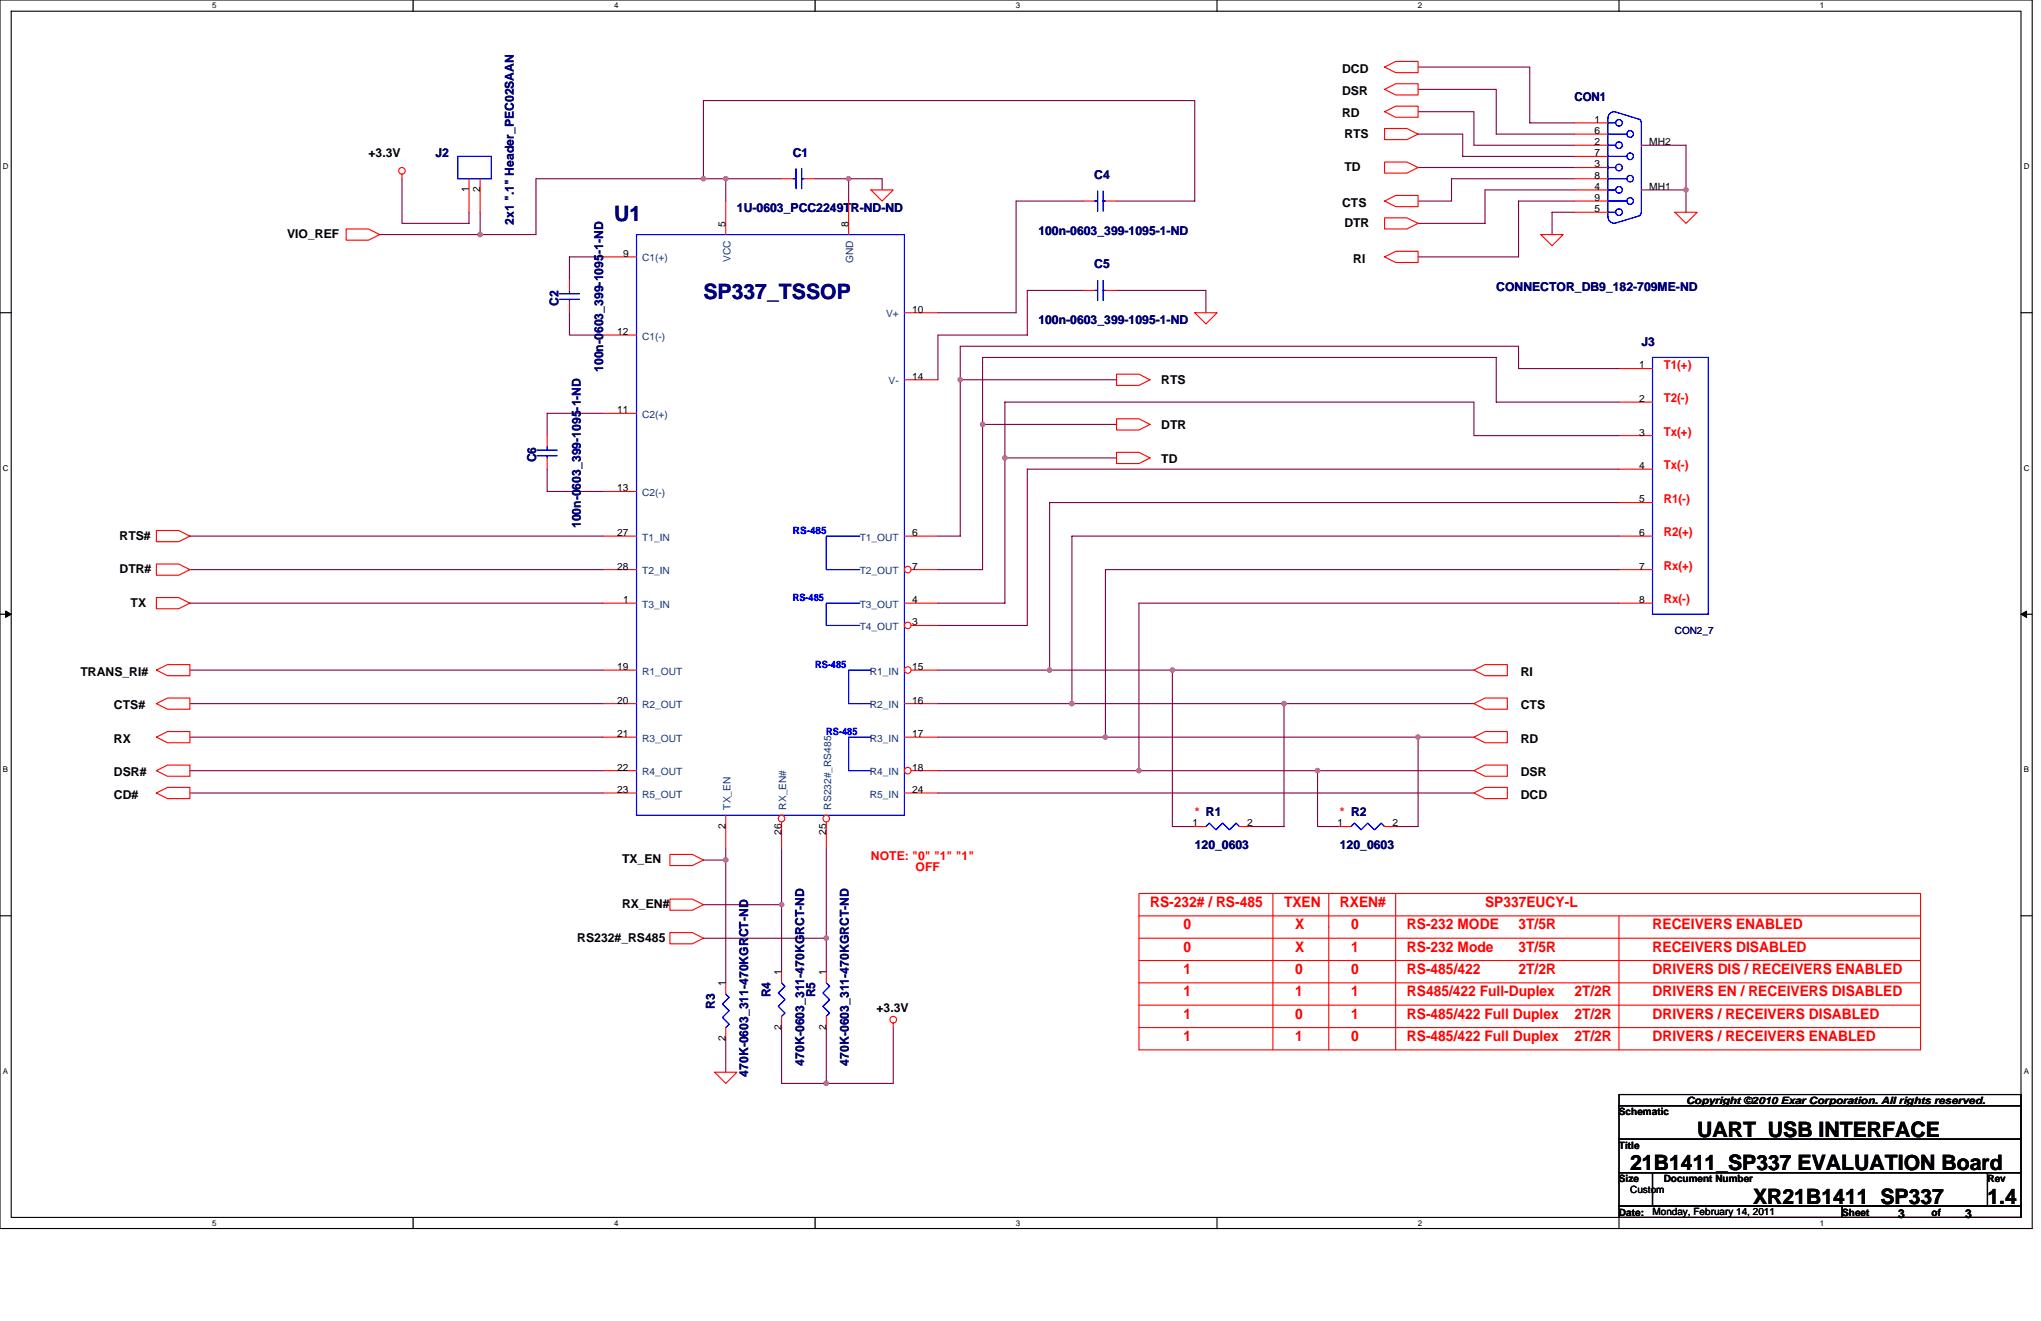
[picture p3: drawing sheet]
<svg xmlns="http://www.w3.org/2000/svg" width="432mm" height="279mm" viewBox="0 0 432 279" stroke-linecap="round" stroke-linejoin="round" font-family="sans-serif">
<path d="M0 0h429.9v259.8h-429.9zM2.4 2.4h425.2v255.1h-425.2z" fill="none" stroke="#000" stroke-width=".23"/>
<g fill="#fff">
<path d="M44.9 .3h.9v1.8h-.9z"/>
<path d="M44.9 257.7h.9v1.9h-.9z"/>
</g>
<path d="M87.4 0v2.4M87.4 257.5v2.4" fill="none" stroke="#000" stroke-width=".23"/>
<g fill="#fff">
<path d="M129.9 .3h.9v1.8h-.9z"/>
<path d="M129.9 257.7h.9v1.9h-.9z"/>
</g>
<path d="M172.4 0v2.4M172.4 257.5v2.4" fill="none" stroke="#000" stroke-width=".23"/>
<g fill="#fff">
<path d="M214.9 .3h1v1.8h-1z"/>
<path d="M214.9 257.7h1v1.9h-1z"/>
</g>
<path d="M257.5 0v2.4M257.5 257.5v2.4" fill="none" stroke="#000" stroke-width=".23"/>
<g fill="#fff">
<path d="M300 .3h.9v1.8h-.9z"/>
<path d="M300 257.7h.9v1.9h-.9z"/>
</g>
<path d="M342.5 0v2.4M342.5 257.5v2.4" fill="none" stroke="#000" stroke-width=".23"/>
<g fill="#fff">
<path d="M385 .3h1v1.8h-1z"/>
<path d="M385 257.7h1v1.9h-1z"/>
<path d="M.6 34.2h1.2v1.9h-1.2z"/>
<path d="M428.2 34.2h1.2v1.9h-1.2z"/>
<path d="M.6 98h1.2v1.9h-1.2z"/>
<path d="M428.2 98h1.2v1.9h-1.2z"/>
</g>
<path d="M0 66.1h2.4M427.6 66.1h2.3" fill="none" stroke="#000" stroke-width=".23"/>
<g fill="#fff">
<path d="M.6 161.8h1.1v1.9h-1.1z"/>
<path d="M428.2 161.8h1.1v1.9h-1.1z"/>
</g>
<path d="M0 129.9h2.4M427.6 129.9h2.3" fill="none" stroke="#000" stroke-width=".23"/>
<path d="M1.2 129.2l1.2 .7-1.2 .7zM427.6 129.9l1.2-.7v1.4z" fill="#000" stroke="#000" stroke-width=".21"/>
<g fill="#fff">
<path d="M.6 225.6h1.1v1.9h-1.1z"/>
<path d="M428.1 225.6h1.2v1.9h-1.2z"/>
</g>
<path d="M0 193.7h2.4M427.6 193.7h2.3M342.5 233.9h85.1v7.1h-85.1zM342.5 231.5h85.1v2.4h-85.1zM342.5 241h85.1v7h-85.1zM342.5 255.1h47.3v2.4h-47.3zM342.5 248h7.1v7.1h-7.1zM349.6 248h70.9v7.1h-70.9zM389.8 255.1h37.8v2.4h-37.8zM420.5 248h7.1v7.1h-7.1z" fill="none" stroke="#000" stroke-width=".23"/>
<g fill="none" stroke="#800040" stroke-width=".23">
<path d="M300 18.9h16.5v9.5h16.6M300 14.2h23.6v11.8h9.5M85 37.8v9.4h14.2v-2.3M148.8 37.8v-16.5h104v21.2h-16.6M153.5 37.8v4.7M165.4 37.8h-52v11.8h-33.1M172.4 37.8h14.2v2.4M179.5 37.8v4.7M300 23.6h11.8v7.1h21.3M300 28.4h9.5v4.7h23.6M300 35.4h33.1M333.1 37.8h-26v4.7h-7.1"/>
<path d="M347.3 30.7h9.4v14.2M101.6 44.9v4.7M127.6 54.3h-7.1v4.8M229.2 42.5h-14.2v23.6h-16.6M333.1 42.5h-11.8v11.8h-21.3M333.1 40.2h-18.9v7h-14.2M333.1 44.9h-4.7v4.7M347.3 40.2h9.4M120.5 66.1v4.8h7.1M229.2 61.4h-11.9v9.5h-18.9v9.4M236.2 61.4h18.9v4.7M342.5 78h-21.2v-4.8h-118.1v40.2h-4.8"/>
<path d="M115.8 99.2v4.7h11.8M127.6 87.4h-11.8v4.7M203.2 80.3h33M207.9 89.8h28.3M212.6 96.9h23.6M342.5 92.1h-30.7v-7.1h-99.2v42.6h-14.2M342.5 85h-26v-9.4h-108.6v44.9h-9.5M342.5 99.2h-125.2v33.1h-18.9M40.2 113.4h87.4M342.5 113.4h-115.7v35.4M342.5 106.3h-120.4v35.4M40.2 120.5h87.4"/>
<path d="M40.2 127.6h87.4M342.5 120.5h-108.6v35.4M342.5 127.6h-101.5v35.4M40.2 148.8h87.4M40.2 155.9h87.4M40.2 141.7h87.4M198.4 148.8h113.4M198.4 155.9h113.4M198.4 141.7h23.7M222.1 141.7h25.9v33.1h4.8M248 141.7h63.8M271.7 148.8v26h-7.1"/>
<path d="M300 155.9v18.9h-4.7M40.2 163h87.4M40.2 167.7h87.4M153.5 179.5v28.4M165.4 179.5v26M174.8 179.5v26M198.4 163h113.4M198.4 167.7h113.4M278.7 163v11.8h4.8M148.8 181.9h4.7M148.8 198.4h26M148.8 191.3h16.6"/>
<path d="M153.5 219.7v7.1M165.4 217.3v11.9h23.6v-11.9M174.8 217.3v11.9"/>
</g>
<g fill="#f0f" stroke="#f0f" stroke-width=".23">
<circle cx="153.5" cy="37.8" r=".46"/>
<circle cx="174.8" cy="229.1" r=".47"/>
<circle cx="356.7" cy="40.2" r=".46"/>
<circle cx="271.6" cy="148.8" r=".47"/>
<circle cx="300" cy="155.9" r=".46"/>
<circle cx="153.5" cy="181.9" r=".47"/>
<circle cx="179.5" cy="37.8" r=".46"/>
<circle cx="174.8" cy="198.4" r=".47"/>
<circle cx="207.9" cy="89.8" r=".47"/>
<circle cx="165.4" cy="191.3" r=".46"/>
<circle cx="248" cy="141.7" r=".47"/>
<circle cx="212.6" cy="96.8" r=".46"/>
<circle cx="278.7" cy="163" r=".47"/>
<circle cx="203.1" cy="80.3" r=".46"/>
<circle cx="226.8" cy="148.8" r=".46"/>
<circle cx="233.9" cy="155.9" r=".46"/>
<circle cx="240.9" cy="163" r=".47"/>
<circle cx="222" cy="141.7" r=".47"/>
<circle cx="101.6" cy="49.6" r=".46"/>
<circle cx="148.8" cy="37.8" r=".46"/>
</g>
<g fill="none" stroke="#f00" stroke-width=".23">
<path d="M292.9 14.2l2.4-1.2h4.7v2.4h-4.7zM292.9 18.9l2.4-1.2h4.7v2.4h-4.7zM85 36.9v.9M99.2 37.8v7.1M101.6 37.8v7.1M165.4 37.8h2.3M170.1 37.8h2.3M292.9 27.2h4.7l2.4 1.2-2.4 1.1h-4.7zM292.9 34.3h4.7l2.4 1.1-2.4 1.2h-4.7zM292.9 23.6l2.4-1.1h4.7v2.3h-4.7zM333.1 37.8h7.1M333.1 35.4h7.1"/>
<path d="M333.1 33.1h7.1M333.1 30.7h7.1M333.1 28.4h7.1M333.1 26h7.1M347.3 30.7h.1M73.2 48.4h4.8l2.3 1.2-2.3 1.2h-4.8zM184.3 40.2h4.7l-2.4 2.3zM229.2 42.5h2.3M233.9 42.5h2.3M292.9 46.1h4.7l2.4 1.1-2.4 1.2h-4.7zM292.9 42.5l2.4-1.2h4.7v2.4h-4.7zM292.9 54.3l2.4-1.2h4.7v2.4h-4.7z"/>
<path d="M326 49.6h4.7l-2.3 2.4zM333.1 42.5h7.1M333.1 44.9h7.1M333.1 40.2h7.1M347.3 40.2h.1M354.3 44.9h4.8l-2.4 2.3zM236.2 79.1h4.8l2.3 1.2-2.3 1.2h-4.8zM252.8 66.1h4.7l-2.4 2.4zM342.5 78h7.1M236.2 88.6h4.8l2.3 1.2-2.3 1.2h-4.8zM236.2 95.7h4.8l2.3 1.2-2.3 1.1h-4.8zM342.5 85h7.1"/>
<path d="M342.5 92.1h7.1M342.5 99.2h7.1M33.1 119.3h4.7l2.4 1.2-2.4 1.2h-4.7zM33.1 112.2h4.7l2.4 1.2-2.4 1.2h-4.7zM191.3 113.4h7.1M342.5 106.3h7.1M342.5 113.4h7.1M33.1 126.4h4.7l2.4 1.2-2.4 1.2h-4.7zM191.3 127.6h7.1M342.5 120.5h7.1M342.5 127.6h7.1M33.1 148.8l2.3-1.2h4.8v2.4h-4.8z"/>
<path d="M33.1 155.9l2.3-1.2h4.8v2.4h-4.8zM33.1 141.7l2.3-1.1h4.8v2.3h-4.8zM311.8 148.8l2.4-1.2h4.7v2.4h-4.7zM311.8 155.9l2.4-1.2h4.7v2.4h-4.7zM311.8 141.7l2.4-1.1h4.7v2.3h-4.7zM33.1 163l2.3-1.2h4.8v2.4h-4.8zM33.1 167.7l2.3-1.2h4.8v2.4h-4.8zM127.6 167.7h7.1M153.5 172.4v7.1M191.3 167.7h7.1M252.8 174.8h2.3M262.2 174.8h2.4"/>
<path d="M311.8 163l2.4-1.2h4.7v2.4h-4.7zM311.8 167.7l2.4-1.2h4.7v2.4h-4.7zM141.7 190.2h4.8l2.3 1.1-2.3 1.2h-4.8zM141.7 197.3h4.8l2.3 1.1-2.3 1.2h-4.8zM141.7 180.7h4.8l2.3 1.2-2.3 1.2h-4.8zM241 193.7v-4.7h165.3v4.7M241 198.4h165.3M241 193.7h165.3v28.4h-165.3zM269.3 189v33.1M281.1 189v33.1M295.3 189v33.1M342.5 193.7v28.4"/>
<path d="M153.5 207.9v2.3M153.5 217.3v2.4M165.4 205.5v2.4M165.4 215v2.3M174.8 205.5v2.4M174.8 215v2.3M189 216.4v.9M241 203.2h165.3M241 207.9h165.3M241 212.6h165.3M241 217.3h165.3M151.2 226.8h4.7l-2.4 2.4z"/>
<circle cx="85" cy="36.1" r=".69"/>
<circle cx="189" cy="215.7" r=".7"/>
</g>
<g fill="none" stroke="#00f" stroke-width=".23">
<path d="M96.9 33.1h7v4.7h-7zM167.7 37.8h.7M168.4 35.7v4.2M169.6 37.8h.5M169.6 35.7v4.2M340.2 37.8h4M340.2 35.4h1.6M340.2 33.1h4M340.2 30.7h1.6M340.2 28.4h4M340.2 26h1.6M346.9 25.3l.3 .7"/>
<path d="M347 25.3l-5.4-1.7a1.38 1.38 0 0 0-1.4 1.4v20.8a1.4 1.4 0 0 0 1.4 1.4l5.4-1.6M347.3 26v18.9M134.7 49.6h56.6v122.8h-56.6zM231.5 42.5h.7M232.2 40.4v4.3M233.4 42.5h.5M233.4 40.4v4.3M340.2 42.5h4M340.2 44.9h1.6M340.2 40.2h1.6M347.2 44.9l-.3 .6M349.6 75.6h11.8v54.3h-11.8z"/>
<path d="M181.9 113.4h-7.1v7.1h7.1M181.9 127.6h-7.1v4.7h7.1M184.3 141.7h-4.8v7.1h4.8M184.3 155.9h-4.8v7.1h4.8M255.1 174.8l.7-.7 1.5 1.4 1.4-1.4 1.4 1.4 1.4-1.4 .7 .7M153.5 210.2l.8 .7-1.5 1.5 1.5 1.4-1.5 1.4 1.5 1.4-.8 .7M165.4 207.9l.7 .7-1.4 1.4 1.4 1.4-1.4 1.5 1.4 1.4-.7 .7M174.8 207.9l.7 .7-1.4 1.4 1.4 1.4-1.4 1.5 1.4 1.4-.7 .7"/>
<circle cx="342.5" cy="30.7" r=".7"/>
<circle cx="342.5" cy="35.4" r=".7"/>
<circle cx="342.5" cy="26" r=".7"/>
<circle cx="344.9" cy="33.1" r=".69"/>
<circle cx="344.9" cy="28.3" r=".69"/>
<circle cx="344.9" cy="37.8" r=".69"/>
<circle cx="342.5" cy="40.2" r=".7"/>
<circle cx="342.5" cy="44.9" r=".7"/>
<circle cx="344.9" cy="42.5" r=".69"/>
</g>
<circle cx="192" cy="120.5" r=".7" fill="#fff" stroke="#f00" stroke-width=".23"/>
<path d="M127.6 54.3h7.1M127.6 70.9h7.1M191.3 66.1h7.1M127.6 87.4h7.1M191.3 80.3h7.1M127.6 103.9h7.1M127.6 113.4h7.1M127.6 120.5h7.1M127.6 127.6h7.1M192.8 120.5h5.6M127.6 148.8h7.1" fill="none" stroke="#f00" stroke-width=".23"/>
<circle cx="174.8" cy="173.1" r=".69" fill="#fff" stroke="#f00" stroke-width=".23"/>
<path d="M174.8 173.9v5.6" fill="none" stroke="#f00" stroke-width=".23"/>
<circle cx="165.3" cy="173.1" r=".69" fill="#fff" stroke="#f00" stroke-width=".23"/>
<path d="M153.5 42.5v7.1M179.5 42.5v7.1M127.6 155.9h7.1M127.6 163h7.1M165.4 173.9v5.6" fill="none" stroke="#f00" stroke-width=".23"/>
<circle cx="192" cy="163" r=".7" fill="#fff" stroke="#f00" stroke-width=".23"/>
<path d="M191.3 155.9h7.1M191.3 148.8h7.1M192.8 163h5.6" fill="none" stroke="#f00" stroke-width=".23"/>
<circle cx="192" cy="141.7" r=".7" fill="#fff" stroke="#f00" stroke-width=".23"/>
<path d="M127.6 141.7h7.1M192.8 141.7h5.6" fill="none" stroke="#f00" stroke-width=".23"/>
<circle cx="192" cy="132.3" r=".7" fill="#fff" stroke="#f00" stroke-width=".23"/>
<path d="M120.5 59.1v2.3M120.5 63.8v2.3M229.2 61.4h2.3M233.9 61.4h2.3M115.8 92.1v2.4M115.8 96.9v2.3M192.8 132.3h5.6M283.5 174.8h2.3M292.9 174.8h2.4" fill="none" stroke="#f00" stroke-width=".23"/>
<g fill="none" stroke="#00f" stroke-width=".23">
<path d="M232.2 59.3v4.2M233.4 59.3v4.2M118.4 62.1h4.2M118.4 63.3h4.2M120.5 61.4v.7M120.5 63.3v.5M231.5 61.4h.7M233.4 61.4h.5M113.6 95.2h4.3M113.6 96.4h4.3M115.8 94.5v.7M115.8 96.4v.5"/>
<path d="M285.8 174.8l.7-.7 1.5 1.4 1.4-1.4 1.4 1.4 1.4-1.4 .7 .7"/>
</g>
<g fill="#f0f" stroke="#f0f" stroke-width=".23">
<circle cx="153.5" cy="37.8" r=".46"/>
<circle cx="174.8" cy="229.1" r=".47"/>
<circle cx="356.7" cy="40.2" r=".46"/>
<circle cx="271.6" cy="148.8" r=".47"/>
<circle cx="300" cy="155.9" r=".46"/>
<circle cx="153.5" cy="181.9" r=".47"/>
<circle cx="179.5" cy="37.8" r=".46"/>
<circle cx="174.8" cy="198.4" r=".47"/>
<circle cx="207.9" cy="89.8" r=".47"/>
<circle cx="165.4" cy="191.3" r=".46"/>
<circle cx="248" cy="141.7" r=".47"/>
<circle cx="212.6" cy="96.8" r=".46"/>
<circle cx="278.7" cy="163" r=".47"/>
<circle cx="203.1" cy="80.3" r=".46"/>
<circle cx="226.8" cy="148.8" r=".46"/>
<circle cx="233.9" cy="155.9" r=".46"/>
<circle cx="240.9" cy="163" r=".47"/>
<circle cx="222" cy="141.7" r=".47"/>
<circle cx="101.6" cy="49.6" r=".46"/>
<circle cx="148.8" cy="37.8" r=".46"/>
</g>
<g font-size="4.5" fill="#000080">
<text x="129.9" y="46.7">U1</text>
<text x="148.8" y="63.2">SP337_TSSOP</text>
</g>
<g font-size="4.5">
<text x="359.1" y="240.4">UART_USB INTERFACE</text>
<text x="344.9" y="247.5">21B1411_SP337 EVALUATION Board</text>
<text x="370.9" y="254.6">XR21B1411_SP337</text>
<text x="420.5" y="254.6">1.4</text>
</g>
<g font-size="3.1" fill="#f00">
<text x="243.3" y="191.8">RS-232# / RS-485</text>
<text x="271.7" y="191.8">TXEN</text>
<text x="283.5" y="191.8">RXEN#</text>
<text x="314.2" y="191.8">SP337EUCY-L</text>
<text x="250.4" y="196.6">0</text>
<text x="274" y="196.6">X</text>
<text x="285.8" y="196.6">0</text>
<text x="297.6" y="196.6">RS-232 MODE</text>
<text x="321.3" y="196.6">3T/5R</text>
<text x="349.6" y="196.6">RECEIVERS ENABLED</text>
<text x="250.4" y="201.3">0</text>
<text x="274" y="201.3">X</text>
<text x="285.8" y="201.3">1</text>
<text x="297.6" y="201.3">RS-232 Mode</text>
<text x="321.3" y="201.3">3T/5R</text>
<text x="349.6" y="201.3">RECEIVERS DISABLED</text>
<text x="250.4" y="206">1</text>
<text x="274" y="206">0</text>
<text x="285.8" y="206">0</text>
<text x="297.6" y="206">RS-485/422</text>
<text x="321.3" y="206">2T/2R</text>
<text x="349.6" y="206">DRIVERS DIS / RECEIVERS ENABLED</text>
<text x="250.4" y="215.4">1</text>
<text x="250.4" y="210.7">1</text>
<text x="274" y="210.7">1</text>
<text x="274" y="215.4">0</text>
<text x="285.8" y="210.7">1</text>
<text x="285.8" y="215.4">1</text>
<text x="297.6" y="210.7">RS485/422 Full-Duplex</text>
<text x="297.6" y="215.4">RS-485/422 Full Duplex</text>
<text x="333.1" y="210.7">2T/2R</text>
<text x="333.1" y="215.4">2T/2R</text>
<text x="349.6" y="215.4">DRIVERS / RECEIVERS DISABLED</text>
<text x="349.6" y="210.7">DRIVERS EN / RECEIVERS DISABLED</text>
<text x="250.4" y="220.2">1</text>
<text x="274" y="220.2">1</text>
<text x="285.8" y="220.2">0</text>
<text x="297.6" y="220.2">RS-485/422 Full Duplex</text>
<text x="333.1" y="220.2">2T/2R</text>
<text x="349.6" y="220.2">DRIVERS / RECEIVERS ENABLED</text>
</g>
<g font-size="2.6">
<text x="284" y="15.4">DCD</text>
<text x="284" y="20.1">DSR</text>
<text x="284" y="24.8">RD</text>
<text x="284.4" y="29.1">RTS</text>
<text x="78" y="33.1">+3.3V</text>
<text x="284.4" y="36.2">TD</text>
<text x="284" y="43.7">CTS</text>
<text x="284.4" y="48">DTR</text>
<text x="60.7" y="50.4">VIO_REF</text>
<text x="286.3" y="55.5">RI</text>
<text x="245.7" y="81.3">RTS</text>
<text x="245.7" y="90.7">DTR</text>
<text x="245.7" y="97.8">TD</text>
<text x="25.3" y="114.1">RTS#</text>
<text x="25.3" y="121.2">DTR#</text>
<text x="27.6" y="128.3">TX</text>
<text x="17" y="143">TRANS_RI#</text>
<text x="321.7" y="143">RI</text>
<text x="24.1" y="150">CTS#</text>
<text x="321.7" y="150">CTS</text>
<text x="24.1" y="157.1">RX</text>
<text x="321.7" y="157.1">RD</text>
<text x="24.1" y="164.2">DSR#</text>
<text x="321.7" y="164.2">DSR</text>
<text x="24.1" y="168.9">CD#</text>
<text x="321.7" y="168.9">DCD</text>
<text x="131.6" y="182.6">TX_EN</text>
<text x="131.6" y="192.1">RX_EN#</text>
<text x="122.1" y="199.2">RS232#_RS485</text>
<text x="185.4" y="214.1">+3.3V</text>
<text x="401.6" y="257.5">3</text>
<text x="415.8" y="257.5">3</text>
</g>
<g font-size="2.6" fill="#000080">
<text x="333.1" y="21.3">CON1</text>
<text x="92.1" y="33.1">J2</text>
<text x="167.7" y="33.1">C1</text>
<text x="231.5" y="37.8">C4</text>
<text x="108.7" y="47.5" transform="rotate(-90 108.7 47.5)">2x1 &quot;.1&quot; Header_PEC02SAAN</text>
<text x="155.9" y="44.9">1U-0603_PCC2249TR-ND-ND</text>
<text x="219.7" y="49.6">100n-0603_399-1095-1-ND</text>
<text x="231.5" y="56.7">C5</text>
<text x="118.2" y="64.7" transform="rotate(-90 118.2 64.7)">C2</text>
<text x="316.5" y="61.4">CONNECTOR_DB9_182-709ME-ND</text>
<text x="219.7" y="68.5">100n-0603_399-1095-1-ND</text>
<text x="347.3" y="73.3">J3</text>
<text x="127.6" y="78.7" transform="rotate(-90 127.6 78.7)">100n-0603_399-1095-1-ND</text>
<text x="113.4" y="97.8" transform="rotate(-90 113.4 97.8)">C6</text>
<text x="122.9" y="111.7" transform="rotate(-90 122.9 111.7)">100n-0603_399-1095-1-ND</text>
<text x="252.8" y="179.6">120_0603</text>
<text x="283.5" y="179.6">120_0603</text>
<text x="151.2" y="213.3" transform="rotate(-90 151.2 213.3)">R3</text>
<text x="163" y="210.9" transform="rotate(-90 163 210.9)">R4</text>
<text x="172.5" y="210.9" transform="rotate(-90 172.5 210.9)">R5</text>
<text x="158.3" y="227.7" transform="rotate(-90 158.3 227.7)">470K-0603_311-470KGRCT-ND</text>
<text x="170.1" y="225.4" transform="rotate(-90 170.1 225.4)">470K-0603_311-470KGRCT-ND</text>
<text x="179.6" y="225.4" transform="rotate(-90 179.6 225.4)">470K-0603_311-470KGRCT-ND</text>
</g>
<g font-size="2.6" fill="#f00">
<text x="352" y="78">T1(+)</text>
<text x="352" y="85.1">T2(-)</text>
<text x="352" y="92.2">Tx(+)</text>
<text x="352" y="99.3">Tx(-)</text>
<text x="352" y="106.3">R1(-)</text>
<text x="352" y="113.4">R2(+)</text>
<text x="352" y="120.5">Rx(+)</text>
<text x="352" y="127.6">Rx(-)</text>
<text x="252.8" y="172.5">* R1</text>
<text x="283.5" y="172.5">* R2</text>
<text x="184.3" y="181.9">NOTE: &quot;0&quot; &quot;1&quot; &quot;1&quot;</text>
<text x="193.7" y="184.3">OFF</text>
</g>
<g font-size="2.1">
<text x="337.3" y="28.3">6</text>
<text x="337.3" y="26">1</text>
<text x="337.3" y="35.4">3</text>
<text x="337.3" y="33.1">7</text>
<text x="337.3" y="30.7">2</text>
<text x="348.9" y="30.7">MH2</text>
<text x="99.2" y="40.7" transform="rotate(-90 99.2 40.7)">1</text>
<text x="101.6" y="40.7" transform="rotate(-90 101.6 40.7)">2</text>
<text x="337.3" y="40.2">4</text>
<text x="337.3" y="37.8">8</text>
<text x="348.9" y="40.2">MH1</text>
<text x="153.5" y="48" transform="rotate(-90 153.5 48)">5</text>
<text x="179.5" y="48" transform="rotate(-90 179.5 48)">8</text>
<text x="337.3" y="44.9">5</text>
<text x="337.3" y="42.5">9</text>
<text x="131.8" y="54.3">9</text>
<text x="130.6" y="70.8">12</text>
<text x="193" y="66.1">10</text>
<text x="346.8" y="77.9">1</text>
<text x="193" y="80.3">14</text>
<text x="130.6" y="87.4">11</text>
<text x="346.8" y="85">2</text>
<text x="346.8" y="92.1">3</text>
<text x="346.8" y="99.2">4</text>
<text x="130.6" y="103.9">13</text>
<text x="346.8" y="106.3">5</text>
<text x="130.6" y="113.4">27</text>
<text x="193" y="113.4">6</text>
<text x="346.8" y="113.4">6</text>
<text x="130.6" y="120.5">28</text>
<text x="193" y="120.5">7</text>
<text x="346.8" y="120.5">7</text>
<text x="131.8" y="127.6">1</text>
<text x="193" y="127.6">4</text>
<text x="346.8" y="127.6">8</text>
<text x="193" y="132.3">3</text>
<text x="130.6" y="141.7">19</text>
<text x="193" y="141.7">15</text>
<text x="130.6" y="148.8">20</text>
<text x="193" y="148.8">16</text>
<text x="130.6" y="155.9">21</text>
<text x="193" y="155.9">17</text>
<text x="130.6" y="167.7">23</text>
<text x="130.6" y="163">22</text>
<text x="193" y="167.7">24</text>
<text x="193" y="163">18</text>
<text x="153.5" y="175.3" transform="rotate(-90 153.5 175.3)">2</text>
<text x="165.3" y="176.5" transform="rotate(-90 165.3 176.5)">26</text>
<text x="174.8" y="176.5" transform="rotate(-90 174.8 176.5)">25</text>
<text x="252.3" y="174.8">1</text>
<text x="263.9" y="174.8">2</text>
<text x="283" y="174.8">1</text>
<text x="294.6" y="174.8">2</text>
<text x="153.5" y="208.6" transform="rotate(-90 153.5 208.6)">1</text>
<text x="165.3" y="206.2" transform="rotate(-90 165.3 206.2)">1</text>
<text x="174.8" y="206.2" transform="rotate(-90 174.8 206.2)">1</text>
<text x="153.5" y="220.2" transform="rotate(-90 153.5 220.2)">2</text>
<text x="165.3" y="217.8" transform="rotate(-90 165.3 217.8)">2</text>
<text x="174.8" y="217.8" transform="rotate(-90 174.8 217.8)">2</text>
<text x="356.7" y="233.4">Copyright ©2010 Exar Corporation. All rights reserved.</text>
<text x="342.5" y="235.8">Schematic</text>
<text x="342.5" y="242.9">Title</text>
<text x="342.5" y="250">Size</text>
<text x="352" y="250">Document Number</text>
<text x="420.5" y="250">Rev</text>
<text x="342.5" y="257.1">Date:</text>
<text x="344.9" y="252.3">Custom</text>
<text x="349.6" y="257">Monday, February 14, 2011</text>
<text x="389.8" y="257.1">Sheet</text>
<text x="408.7" y="257.1">of</text>
</g>
<g font-size="2.1" fill="#004080">
<text x="135.8" y="55.3">C1(+)</text>
<text x="154.5" y="55.4" transform="rotate(-90 154.5 55.4)">VCC</text>
<text x="180.5" y="55.6" transform="rotate(-90 180.5 55.6)">GND</text>
<text x="135.8" y="71.8">C1(-)</text>
<text x="187.5" y="67.1">V+</text>
<text x="188" y="81.3">V-</text>
<text x="135.8" y="88.4">C2(+)</text>
<text x="135.8" y="104.9">C2(-)</text>
<text x="135.8" y="114.3">T1_IN</text>
<text x="181.9" y="114.3">T1_OUT</text>
<text x="135.8" y="121.4">T2_IN</text>
<text x="181.9" y="121.4">T2_OUT</text>
<text x="135.8" y="128.5">T3_IN</text>
<text x="181.9" y="128.5">T3_OUT</text>
<text x="181.9" y="133.2">T4_OUT</text>
<text x="135.8" y="142.7">R1_OUT</text>
<text x="184" y="142.7">R1_IN</text>
<text x="135.8" y="149.8">R2_OUT</text>
<text x="184" y="149.8">R2_IN</text>
<text x="135.8" y="156.9">R3_OUT</text>
<text x="184" y="156.9">R3_IN</text>
<text x="135.8" y="164">R4_OUT</text>
<text x="184" y="164">R4_IN</text>
<text x="135.8" y="168.7">R5_OUT</text>
<text x="154.5" y="171.3" transform="rotate(-90 154.5 171.3)">TX_EN</text>
<text x="166.3" y="171.3" transform="rotate(-90 166.3 171.3)">RX_EN#</text>
<text x="175.8" y="171.3" transform="rotate(-90 175.8 171.3)">RS232#_RS485</text>
<text x="184" y="168.7">R5_IN</text>
</g>
<g font-size="2.1" fill="#00f">
<text x="167.7" y="113">RS-485</text>
<text x="167.7" y="127.2">RS-485</text>
<text x="172.4" y="141.4">RS-485</text>
<text x="174.8" y="155.5">RS-485</text>
</g>
<text font-size="2.1" fill="#000080" x="354.3" y="134.2">CON2_7</text>
<g font-size="1.7">
<text x="44.9" y="1.8">5</text>
<text x="129.9" y="1.8">4</text>
<text x="214.9" y="1.8">3</text>
<text x="300" y="1.8">2</text>
<text x="385" y="1.8">1</text>
<text x=".6" y="35.8">D</text>
<text x="428.2" y="35.8">D</text>
<text x=".6" y="99.5">C</text>
<text x="428.2" y="99.5">C</text>
<text x=".6" y="163.3">B</text>
<text x="428.2" y="163.3">B</text>
<text x=".6" y="227.1">A</text>
<text x="428.2" y="227.1">A</text>
<text x="44.9" y="259.3">5</text>
<text x="129.9" y="259.3">4</text>
<text x="214.9" y="259.3">3</text>
<text x="300" y="259.3">2</text>
<text x="385" y="259.3">1</text>
</g>
</svg>
